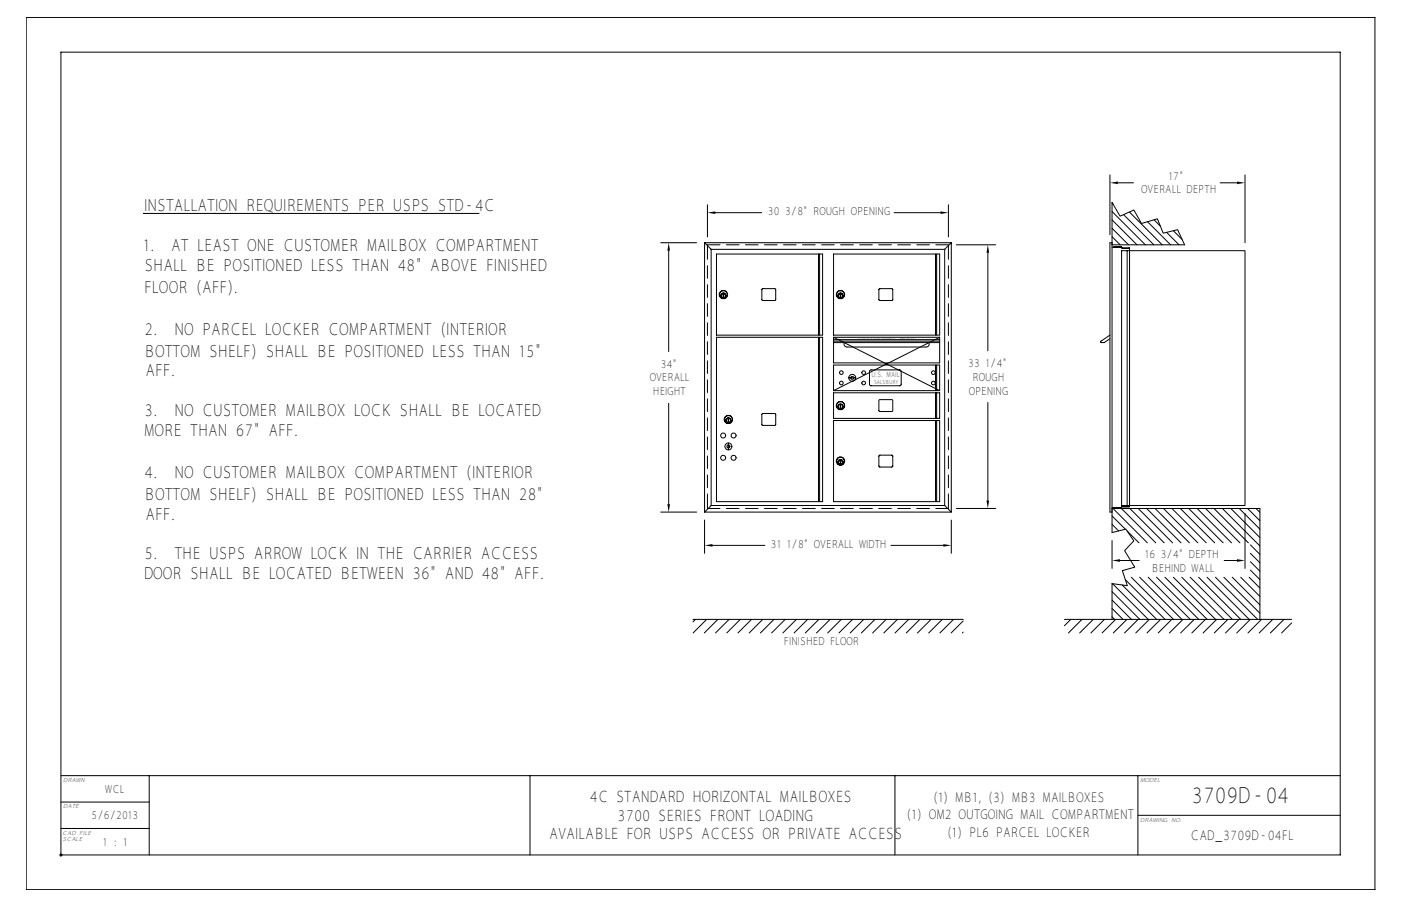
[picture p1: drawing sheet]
<svg xmlns="http://www.w3.org/2000/svg" width="432mm" height="279mm" viewBox="0 0 432 279" stroke-linecap="round" stroke-linejoin="round" font-family="sans-serif">
<g fill="none" stroke="#000" stroke-width=".31">
<path d="M8.1 5.4h415.7v269h-415.7zM342.1 53.9v18.5M344.5 56.4h4.8M376.1 56.4h5.2M383.7 53.9v21M44.4 65.8h-.3h103.7M203.6 74.9h11.1M206.1 77.3v31.1M217.2 74.9v83M217.2 74.9h76M217.2 74.9l2 2M218 63.1v10"/>
<path d="M218 75.5v.6M219.2 76.9v79h72M219.2 76.9h72M220.5 65.6h14.3M220.8 78.3h32.7v25.1h-32.7zM252.3 78.3v25.1M252.6 78.3v25.1M256.9 78.3h32.7v25.1h-32.7zM275.6 65.6h14.3M288.3 78.3v25.1M288.7 78.3v25.1M291.2 76.9v79"/>
<path d="M292.3 63.1v10M292.3 75.5v.6M293.2 74.9v83l-2-2M293.2 74.9l-2 2M294.8 75.5h12.1M304.5 77.9v30.3M342.7 76.2l3-.1v.5h2.4M342.7 75.5h22.4l-2.2-4.7-4.4 1.1-1.8-4.4-4.9 1.4-2.3-4.1-4.3 1.9-2.5-4.3v101.8l4.3-1 2.4 3.6-2.8 3 3.1 5.1-3.8 1.1 1.5 4.6-4.7-.6v11M342.7 74.9h-.6v83h.6M342.7 73l2.5 2.5M342.7 70.4l5.1 5.1M342.7 67.8l7.7 7.7"/>
<path d="M342.7 65.2l10.3 10.3M342.7 62.6l.3 .3M343.2 76.2v-.1h2.1v.1M345.7 77.3h38v78.6h-38zM346 76.6v-.2h2.1v79.8M346.3 66.2l9.3 9.3M347.4 77.3v78.6M348.1 65.4l10.1 10.1M353.7 68.4l7.1 7.1M355.7 67.8l1.9 1.9M359.6 71.7l3.8 3.8M361.6 71.1l2.7 2.7"/>
<path d="M222.5 90.8h1M222.9 90.9l.1 .7zM223 90.4v.9M234.9 89.1h4.1v3.5h-4.1zM258.6 90.8h.9M259 90.9l.1 .7zM259 90.4v.9M271 89.1h4.1v3.5h-4.1zM220.8 104h32.7v50.7h-32.7zM252.3 104v50.7M252.6 104v50.7M256.9 104v7.9h32.7v-7.9"/>
<path d="M256.9 104l32.7 16.5M256.9 105.2h32.7M256.9 105.7h32.7M256.9 104.7h32.7M256.9 104h32.7M260.2 105.7a.95 .95 0 0 0 .9 1.3h24.3a.95 .95 0 0 0 .9-1.3M261.6 116.5h2.1a1.07 1.07 0 0 0-1.5-.9 1.07 1.07 0 0 0-.2 1.7 1.07 1.07 0 0 0 1.7-.5v-.3M268.1 114.2l9.4-.1 .3 .5-.1 4.1-.4 .3-9-.1-.3-.4zM288.3 112.6v7.9M288.7 112.6v7.9M289.6 104l-32.7 16.5M342.1 103.4l-2.9 2.1 1.1 .2 1.8-1.2"/>
<path d="M206.1 124.4v31.1M224.4 129.4l.2 .7zM224.5 136.6v2.1M234.9 127.6h4.1v3.5h-4.1zM256.9 129.7h32.7v25h-32.7zM256.9 120.5v-7.9h32.7v7.9M256.9 121.1h32.7v7.9h-32.7zM256.9 120.5h32.7M259 125.1l.1 .8zM271 123.3h4.1v3.5h-4.1zM288.3 121.1v7.9M288.3 129.7v25"/>
<path d="M288.7 121.1v7.9M288.7 129.7v25M304.5 124.1v30.3M203.6 157.9h11.1M218 156.3v.5M219.2 155.9l-2 2h76M258.6 142.2h.9M259 142.2l.1 .8zM259 141.7v1M271 140.5h4.1v3.4h-4.1zM292.3 156.3v.5M294.8 156.8h12.1"/>
<path d="M342.7 156.8h45.6v34.2M342.7 156.5h2.7v.2M342.7 159.1l4.1 4.1M343 156.8l10.6 10.6M345.3 156.5v.2M345.6 156.8l10.6 10.6M345.7 155.9h2.4M346 156.2v.1h2.1v-.1M348.1 156.2h-2.4v.5h-2.5v-.2M348.2 156.8l10.6 10.6M350.8 156.8l10.6 10.6M353.4 156.8l10.6 10.6"/>
<path d="M356 156.8l10.6 10.6M358.6 156.8l10.6 10.6M361.2 156.8l10.6 10.6M363.8 156.8l10.6 10.6M366.4 156.8l10.6 10.6M369 156.8l10.6 10.6M371.6 156.8l10.6 10.6M374.2 156.8l10.6 10.6M376.7 156.8l11.6 11.6M379.3 156.8l9 9M381.9 156.8l6.4 6.4M383.7 158.3v17"/>
<path d="M384.5 156.8l3.8 3.8M387.1 156.8l1.2 1.2M217.2 160.4v10.2M219.6 168.2h16.1M274.6 168.2h16.1M293.2 160.4v10.2M342.7 166.7v8.6M342.7 161.7l2.1 2M345.2 172.9h5.9M346.8 178.8l12.3 12.2M347.4 163.8l3.6 3.6M348.7 178l13 13"/>
<path d="M351.3 178l13 13M353.9 178l13 13M356.5 178l13 13M359 178l13.1 13M361.6 178l13 13M364.2 178l13 13M366.8 178l13 13M369.4 178l13 13M372 178l13 13M374.6 178l13 13M377.2 178l11.1 11.1M377.3 172.9h4"/>
<path d="M379.8 178l8.5 8.5M382.4 178l5.9 5.9M385 178l3.3 3.3M385.4 175.8l2.9 2.9M385.4 173.2l2.9 2.9M385.4 170.6l2.9 3M385.4 168l2.9 3M213.6 191h83.3M214.3 191l-.7 .8M217.8 191l-4.2 4.2M221.3 191l-4.2 4.2M224.7 191l-4.2 4.2"/>
<path d="M228.2 191l-4.2 4.2M231.6 191l-4.2 4.2M235.1 191l-4.2 4.2M238.5 191l-4.1 4.2M242 191l-4.2 4.2M245.5 191l-4.2 4.2M248.9 191l-4.2 4.2M252.4 191l-4.2 4.2M255.8 191l-4.1 4.2M259.3 191l-4.2 4.2M262.8 191l-4.2 4.2M266.2 191l-4.2 4.2"/>
<path d="M269.7 191l-4.2 4.2M273.1 191l-4.2 4.2M276.6 191l-4.2 4.2M280 191l-4.1 4.2M283.5 191l-4.2 4.2M287 191l-4.2 4.2M290.4 191l-4.2 4.2M293.9 191l-4.2 4.2M296.9 191.5l-3.7 3.7M296.9 194.9l-.3 .3M328.1 191h70M330 191l-1.9 2"/>
<path d="M333.5 191l-4.2 4.2M336.9 191l-4.1 4.2M340.4 191l-4.2 4.2M342.7 190.2l.8 .8M342.7 187.6l3.4 3.4M342.7 185l6 6M342.7 182.5l8.6 8.5M342.9 180l11 11M343.9 191l-4.2 4.2M345.9 180.4l10.6 10.6M347.3 191l-4.2 4.2M350.8 191l-4.2 4.2"/>
<path d="M354.2 191l-4.1 4.2M357.7 191l-4.2 4.2M361.1 191l-4.1 4.2M364.6 191l-4.2 4.2M368.1 191l-4.2 4.2M371.5 191l-4.2 4.2M375 191l-4.2 4.2M378.4 191l-4.1 4.2M381.9 191l-4.2 4.2M385.4 191l-4.2 4.2M388.8 191l-4.2 4.2M392.3 191l-4.2 4.2"/>
<path d="M395.7 191l-4.2 4.2M398.1 192.1l-3.1 3.1M46 239.2v24.5M163.3 239.2v24.5M275.8 239.2h-257M350.7 239.2h-74.9v24.5M350.7 239.2h62.4M350.7 239.2v24.5M18.8 247.3h27.2M18.8 255.5h27.2M53.8 243.6l.7-.5 1.2-.3h55.3a2.68 2.68 0 0 1 2.7 2.7v6.3a2.68 2.68 0 0 1-2.7 2.7h-55.3a2.68 2.68 0 0 1-2.7-2.7l.1-6.7zM54.1 243.9l.6-.5 1-.2h55.3a2.29 2.29 0 0 1 2.3 2.3v6.3a2.29 2.29 0 0 1-2.3 2.3h-55.3a2.29 2.29 0 0 1-2.3-2.3v-6.7z"/>
<path d="M54.3 244.1l1.4-.5h55.3a1.91 1.91 0 0 1 1.9 1.9v6.3a1.91 1.91 0 0 1-1.9 1.9h-55.3a1.91 1.91 0 0 1-1.9-1.9v-6.3zM55 244.8l.7-.3h55.3l.7 .3 .2 .7v6.3l-.2 .7-.7 .3h-55.3l-.7-.3-.3-.7v-6.3zM55.1 246.4h1.8M55.1 249.4h5.9M55.1 249.8h1.2M55.1 250.2h1.3M55.1 250.6h1.5M55.1 251h1.8M55.1 246.8h1.4M55.1 247.1h1.3M55.1 247.5h1.2M55.1 247.9h1.2"/>
<path d="M55.1 248.3h1.3M55.1 248.7h1.4M55.1 249h1.7M55.1 251.3h56.5M55.1 251.7h56.5M55.1 245.6h56.5M55.1 246h56.5M55.2 252.1h56.3M55.2 245.2h56.3M55.6 252.4h55.5M55.6 244.9h55.5M55.7 244.9l-.4 .2-.2 .4v6.3l.2 .4 .4 .2"/>
<path d="M56.3 249.8a1.4 1.4 0 0 0 1.5 1.4M56.3 249.4v.4M56.6 249.4l.1 1 .7 .6h3.9a1.52 1.52 0 0 0 1.3-1.5 1.52 1.52 0 0 0-1.3-1.5h-2.9l-.3-.3 .3-.2h2.3l.3 .4h1.5l-.1-1-.5-.5-4.1-.1a1.52 1.52 0 0 0-1.3 1.4 1.52 1.52 0 0 0 1.3 1.5h2.9l.3 .3-.3 .3M57.8 246a1.73 1.73 0 0 0-1.5 1.7 1.73 1.73 0 0 0 1.5 1.8M58.1 249.4l.3 .4M58.3 249.8h2.5M58.3 247.8h2.4M61.3 246a1.54 1.54 0 0 1 1.4 2.1h-.6l.5 .5 .1 1.1 1.9-3.5M62.2 246.4h2.3M62.4 248.3h1.1M62.6 246.8h1.7M62.6 248.7h.7"/>
<path d="M62.7 247.1h1.4M62.7 249h.4M62.7 247.5h1.2M62.7 247.9h1M64.2 251.1l.5-.9h2.6l.5 .9M64.3 251h3.4M64.5 250.6h3M64.8 246.3h2.4l2.5 4.7h-1.7l-.7-1.2h-2.7l-.6 1.2h-1.7zM66 247.7l.3 .6h-.6zM66 247.3l.7 1.3h-1.4zM67.4 246.2l2.3 4.4v-4.3M67.5 246.4h2.2"/>
<path d="M67.7 246.8h2M67.9 247.1h1.8M68.1 247.5h1.6M68.3 247.9h1.4M68.5 248.3h1.2M68.7 248.7h1M68.9 249h.8M69.1 249.4h.6M69.3 249.8h.4M69.9 246.3h1.5v3.5h3.9v1.2h-5.4zM71.6 246.8h3.9M71.6 247.1h3.7"/>
<path d="M71.6 247.5h3.7M71.6 247.9h3.7M71.6 248.3h3.7M71.6 248.7h3.8M75.5 251v-.4l.5 .5 .7 .1M75.8 246.4h-4.2v3h3.7M76.7 246a1.75 1.75 0 0 0-1.4 1.2 1.75 1.75 0 0 0 .4 1.8h-4.1M77.2 249.8h2.6M77.3 249.8l-.3-.4h-1.5l.2 1 .7 .6h3.9a1.52 1.52 0 0 0 1.2-1.5 1.52 1.52 0 0 0-1.2-1.5h-3l-.3-.3 .3-.2h2.3l.3 .4h1.6l-.2-1-.4-.5-4.2-.1a1.52 1.52 0 0 0-1.2 1.4 1.52 1.52 0 0 0 1.2 1.5h2.9l.3 .3-.3 .3M77.5 249.4h2.1M77.5 247.5h2.1M77.5 247.9h2.1"/>
<path d="M80.3 246a1.54 1.54 0 0 1 1.4 2.1h-.7l.6 .8 .1 .9M81.1 251h1.1M81.2 246.4h1M81.3 248.3h.9M81.5 250.6h.7M81.5 246.8h.7M81.6 248.7h.6M81.6 250.2h.6M81.7 247.1h.5M81.7 249h.5M81.7 249.8a1.4 1.4 0 0 1-1.4 1.4M81.7 249.4h.5"/>
<path d="M81.7 249.8h.5M81.7 247.5h.5M81.7 247.9h.5M82.2 246.3v4.7M84 249.2h2.6l.3 .4-.3 .3h-2.6zM84 247.4h2.6l.3 .3-.3 .4h-2.6zM84.2 249.4l2.5 .2-2.5 .1zM86.6 247.6v.3h-2.4v-.3h2.4M87.1 246.3a1.44 1.44 0 0 1 1 2.2 1.49 1.49 0 0 1-.9 2.5h-4.8v-4.7h4.8M87.1 246a1.47 1.47 0 0 1 1.4 1.9M88 246.4h1.2M88.1 251h1.7"/>
<path d="M88.4 246.8h.8M88.4 250.6h1M88.5 248.3h.7M88.5 248.7h.7M88.5 247.1h.7M88.5 247.9h.7M88.5 247.9l-.1 .6 .2 1.3M88.5 247.5h.7M88.6 250.2h.7M88.6 249h.6M88.6 249.8a1.4 1.4 0 0 1-1.4 1.4M88.6 249.4h.6"/>
<path d="M88.6 249.8h.6M89.2 249.8a1.4 1.4 0 0 0 1.4 1.4M89.2 246.3v3.5M89.4 246.3h1.6v3.3l.3 .3 3-.1 .1-3.5h1.5l-.1 4.1-.5 .5-.6 .1-4.7-.1-.4-.5-.2-.6zM91.2 246.3l.1 3.4 2.9-.1v-3.3M91.2 246.4h3M91.2 249.4h3M91.2 246.8h3M91.2 247.1h3M91.2 247.5h3M91.2 247.9h3M91.2 248.3h3"/>
<path d="M91.2 248.7h3M91.2 249h3M95.6 251h1.3M95.9 250.6h1M96.1 250.2h.8M96.1 249.8a1.4 1.4 0 0 1-1.4 1.4M96.1 246.4h.8M96.1 249.4h.8M96.1 249.8h.8M96.1 246.8h.8M96.1 247.1h.8M96.1 247.5h.8"/>
<path d="M96.1 247.9h.8M96.1 248.3h.8M96.1 248.7h.8M96.1 249h.8M96.1 246.3v3.5M96.9 246.3v4.7M98.6 247.4h2.7l.2 1.1-.3 .2h-2.6zM98.8 247.6h2.5v.8l-2.5 .1zM98.8 250.2h2.5M98.8 250.6h2.5M98.8 251h2.5M98.8 247.9h2.5"/>
<path d="M98.8 248.3h2.5M101.3 250.2l-2.5-.2v1M101.3 250.2v.8M101.8 246a1.4 1.4 0 0 1 1.4 1.5v1.1l1.7 .1M102.9 246.4l2.7 3.2v1.4M103 248.6v.2a.48 .48 0 0 0-.3 .5 .48 .48 0 0 0 .3 .4v1.3h-1.5v-1l-.3-.2h-2.6v1.2h-1.5v-4.7h4.7l.9 .3a2.15 2.15 0 0 1 .3 2M103 246.3h2.1l1.5 1.8 1.6-1.8h2l-2.8 3.2v1.5h-1.5v-1.5zM103.1 249.4h2.4M103.1 249h2.1M103.2 247.1h.3M103.2 249.8h2.4M103.2 248.6l-.2 .7 .2 1.7"/>
<path d="M103.2 250.2h2.4M103.2 250.6h2.4M103.2 251h2.4M103.2 247.5h.7M103.2 247.9h1M103.2 248.3h1.3M105.2 246.1l1.4 1.6 1.4-1.6M105.4 246.4h2.4M105.8 246.8h1.7M106.1 247.1h1M106.4 247.5h.4M107.6 249.8h4"/>
<path d="M107.6 250.2h4M107.6 250.6h4M107.6 251h4M107.7 249.4h3.9M108.1 249h3.5M108.4 248.7h3.2M108.7 248.3h2.9M109.1 247.9h2.5M109.4 247.5h2.2M109.7 247.1h1.9M110 246.8h1.6M111 244.9l.4 .2 .2 .4v6.3l-.2 .4-.4 .2"/>
<path d="M111.6 246.4h-1.2l-2.8 3.2v1.4M350.7 251.4h62.4M18.3 263.7h394.8v-247.6h-394.3v248"/>
<circle cx="223" cy="91.1" r=".7"/>
<circle cx="223" cy="90.8" r="1.28"/>
<circle cx="223" cy="90.8" r="1.19"/>
<circle cx="223" cy="91.1" r=".76"/>
<circle cx="223" cy="91.1" r=".73"/>
<circle cx="259" cy="91.1" r=".7"/>
<circle cx="259" cy="90.8" r="1.28"/>
<circle cx="259" cy="90.8" r="1.19"/>
<circle cx="259" cy="91.1" r=".76"/>
<circle cx="259" cy="91.1" r=".73"/>
<circle cx="259.3" cy="118.1" r=".56"/>
<circle cx="259.3" cy="114.9" r=".56"/>
<circle cx="262.7" cy="116.5" r=".46"/>
<circle cx="266.2" cy="118.1" r=".56"/>
<circle cx="266.2" cy="114.9" r=".56"/>
<circle cx="287.7" cy="114.9" r=".56"/>
<circle cx="287.7" cy="118.1" r=".56"/>
<circle cx="222.9" cy="134.3" r=".76"/>
<circle cx="224.5" cy="129.7" r=".7"/>
<circle cx="224.5" cy="129.4" r="1.28"/>
<circle cx="224.5" cy="137.7" r="1.07"/>
<circle cx="224.5" cy="129.4" r="1.19"/>
<circle cx="224.5" cy="137.7" r=".46"/>
<circle cx="224.5" cy="129.7" r=".76"/>
<circle cx="224.5" cy="129.7" r=".73"/>
<circle cx="226.1" cy="134.3" r=".76"/>
<circle cx="259" cy="125.4" r=".73"/>
<circle cx="259" cy="125.4" r=".7"/>
<circle cx="259" cy="125.1" r="1.28"/>
<circle cx="259" cy="125.1" r="1.19"/>
<circle cx="259" cy="125.4" r=".76"/>
<circle cx="222.9" cy="141.2" r=".76"/>
<circle cx="226.1" cy="141.2" r=".76"/>
<circle cx="259" cy="142.2" r="1.28"/>
<circle cx="259" cy="142.2" r="1.19"/>
<circle cx="259" cy="142.5" r=".7"/>
<circle cx="259" cy="142.5" r=".76"/>
<circle cx="259" cy="142.5" r=".73"/>
</g>
<path d="M342.1 56.4l2.4-.4v.8zM381.3 56l2.4 .4-2.4 .4zM206.1 74.9l.4 2.4h-.8zM218 65.6l2.5-.4v.8zM289.9 65.2l2.4 .4-2.4 .4zM304.5 75.5l.4 2.4h-.8zM205.7 155.5h.8l-.4 2.4zM304.1 154.4h.8l-.4 2.4zM217.2 168.2l2.4-.4v.8zM290.7 167.8l2.5 .4-2.5 .4zM342.7 172.9l2.5-.5v.9zM381.3 172.4l2.4 .5-2.4 .4z" fill="#000"/>
<path d="M218 156.8v-81.3M292.3 156.8v-81.3" fill="none" stroke="#000" stroke-width=".31" stroke-dasharray="3.9 2" stroke-dashoffset="-.6"/>
<path d="M218 75.5h74.3M218 156.8h74.3" fill="none" stroke="#000" stroke-width=".31" stroke-dasharray="3.9 2"/>
<path d="M47.7 241h113.7v21.8h-113.7z" fill-rule="evenodd" fill="#fff"/>
<text font-size="6.9" x="367.2" y="247.8">3709D-04</text>
<g font-size="5.2">
<text x="44.4" y="65.1">INSTALLATION REQUIREMENTS PER USPS STD-4C</text>
<text x="44.1" y="77.3">1.</text>
<text x="52.8" y="77.3">AT LEAST ONE CUSTOMER MAILBOX COMPARTMENT</text>
<text x="44.5" y="83.4">SHALL BE POSITIONED LESS THAN 48&quot; ABOVE FINISHED</text>
<text x="44.4" y="90.2">FLOOR (AFF).</text>
<text x="44.5" y="103.2">2.</text>
<text x="53.7" y="103.2">NO PARCEL LOCKER COMPARTMENT (INTERIOR</text>
<text x="44.4" y="110">BOTTOM SHELF) SHALL BE POSITIONED LESS THAN 15&quot;</text>
<text x="44.8" y="116.1">AFF.</text>
<text x="44.5" y="128.3">3.</text>
<text x="53.7" y="128.3">NO CUSTOMER MAILBOX LOCK SHALL BE LOCATED</text>
<text x="44.4" y="134.4">MORE THAN 67&quot; AFF.</text>
<text x="44.5" y="147.4">4.</text>
<text x="53.7" y="147.4">NO CUSTOMER MAILBOX COMPARTMENT (INTERIOR</text>
<text x="44.4" y="154.2">BOTTOM SHELF) SHALL BE POSITIONED LESS THAN 28&quot;</text>
<text x="44.8" y="160.3">AFF.</text>
<text x="44.5" y="172.5">5.</text>
<text x="53.7" y="172.5">THE USPS ARROW LOCK IN THE CARRIER ACCESS</text>
<text x="44.4" y="178.6">DOOR SHALL BE LOCATED BETWEEN 36&quot; AND 48&quot; AFF.</text>
</g>
<g font-size="4.8">
<text x="181.8" y="247.4">4C STANDARD HORIZONTAL MAILBOXES</text>
<text x="190.4" y="253.1">3700 SERIES FRONT LOADING</text>
<text x="169.2" y="258.8">AVAILABLE FOR USPS ACCESS OR PRIVATE ACCESS</text>
</g>
<g font-size="4.1">
<text x="287.6" y="247.2">(1) MB1, (3) MB3 MAILBOXES</text>
<text x="279.4" y="252.7">(1) OM2 OUTGOING MAIL COMPARTMENT</text>
<text x="291.9" y="258.1">(1) PL6 PARCEL LOCKER</text>
<text x="367" y="259">CAD_3709D-04FL</text>
</g>
<g font-size="3.5">
<text x="351.7" y="59.6">OVERALL DEPTH</text>
<text x="360.2" y="55.6">17&quot;</text>
<text x="236.7" y="66.4">30 3/8&quot; ROUGH OPENING</text>
<text x="203.7" y="113.5">34&quot;</text>
<text x="298.4" y="113.3">33 1/4&quot;</text>
<text x="200.2" y="117.6">OVERALL</text>
<text x="299.7" y="117.6">ROUGH</text>
<text x="201.2" y="121.7">HEIGHT</text>
<text x="298.6" y="121.7">OPENING</text>
<text x="237.6" y="169">31 1/8&quot; OVERALL WIDTH</text>
<text x="352.8" y="172">16 3/4&quot; DEPTH</text>
<text x="354.9" y="176.3">BEHIND WALL</text>
<text x="241.6" y="198.9">FINISHED FLOOR</text>
<text x="32.5" y="244.5">WCL</text>
<text x="28.2" y="252.6">5/6/2013</text>
<text x="31.7" y="260.8">1 : 1</text>
</g>
<text font-size="2.2" x="268.6" y="116.4">U.S. MAIL</text>
<g font-size="1.8">
<text x="19.5" y="241.2">DRAWN</text>
<text x="351.4" y="241.2">MODEL</text>
<text x="19.5" y="249.3">DATE</text>
<text x="19.2" y="257.4">CAD FILE</text>
<text x="351.4" y="253.4">DRAWING NO.</text>
<text x="19.3" y="259.5">SCALE</text>
</g>
<text font-size="1.7" x="269.4" y="118.3">SALSBURY</text>
<g font-size=".5">
<text x="264.7" y="104.6">OUTGOING</text>
<text x="277.4" y="104.6">MAIL</text>
</g>
</svg>
